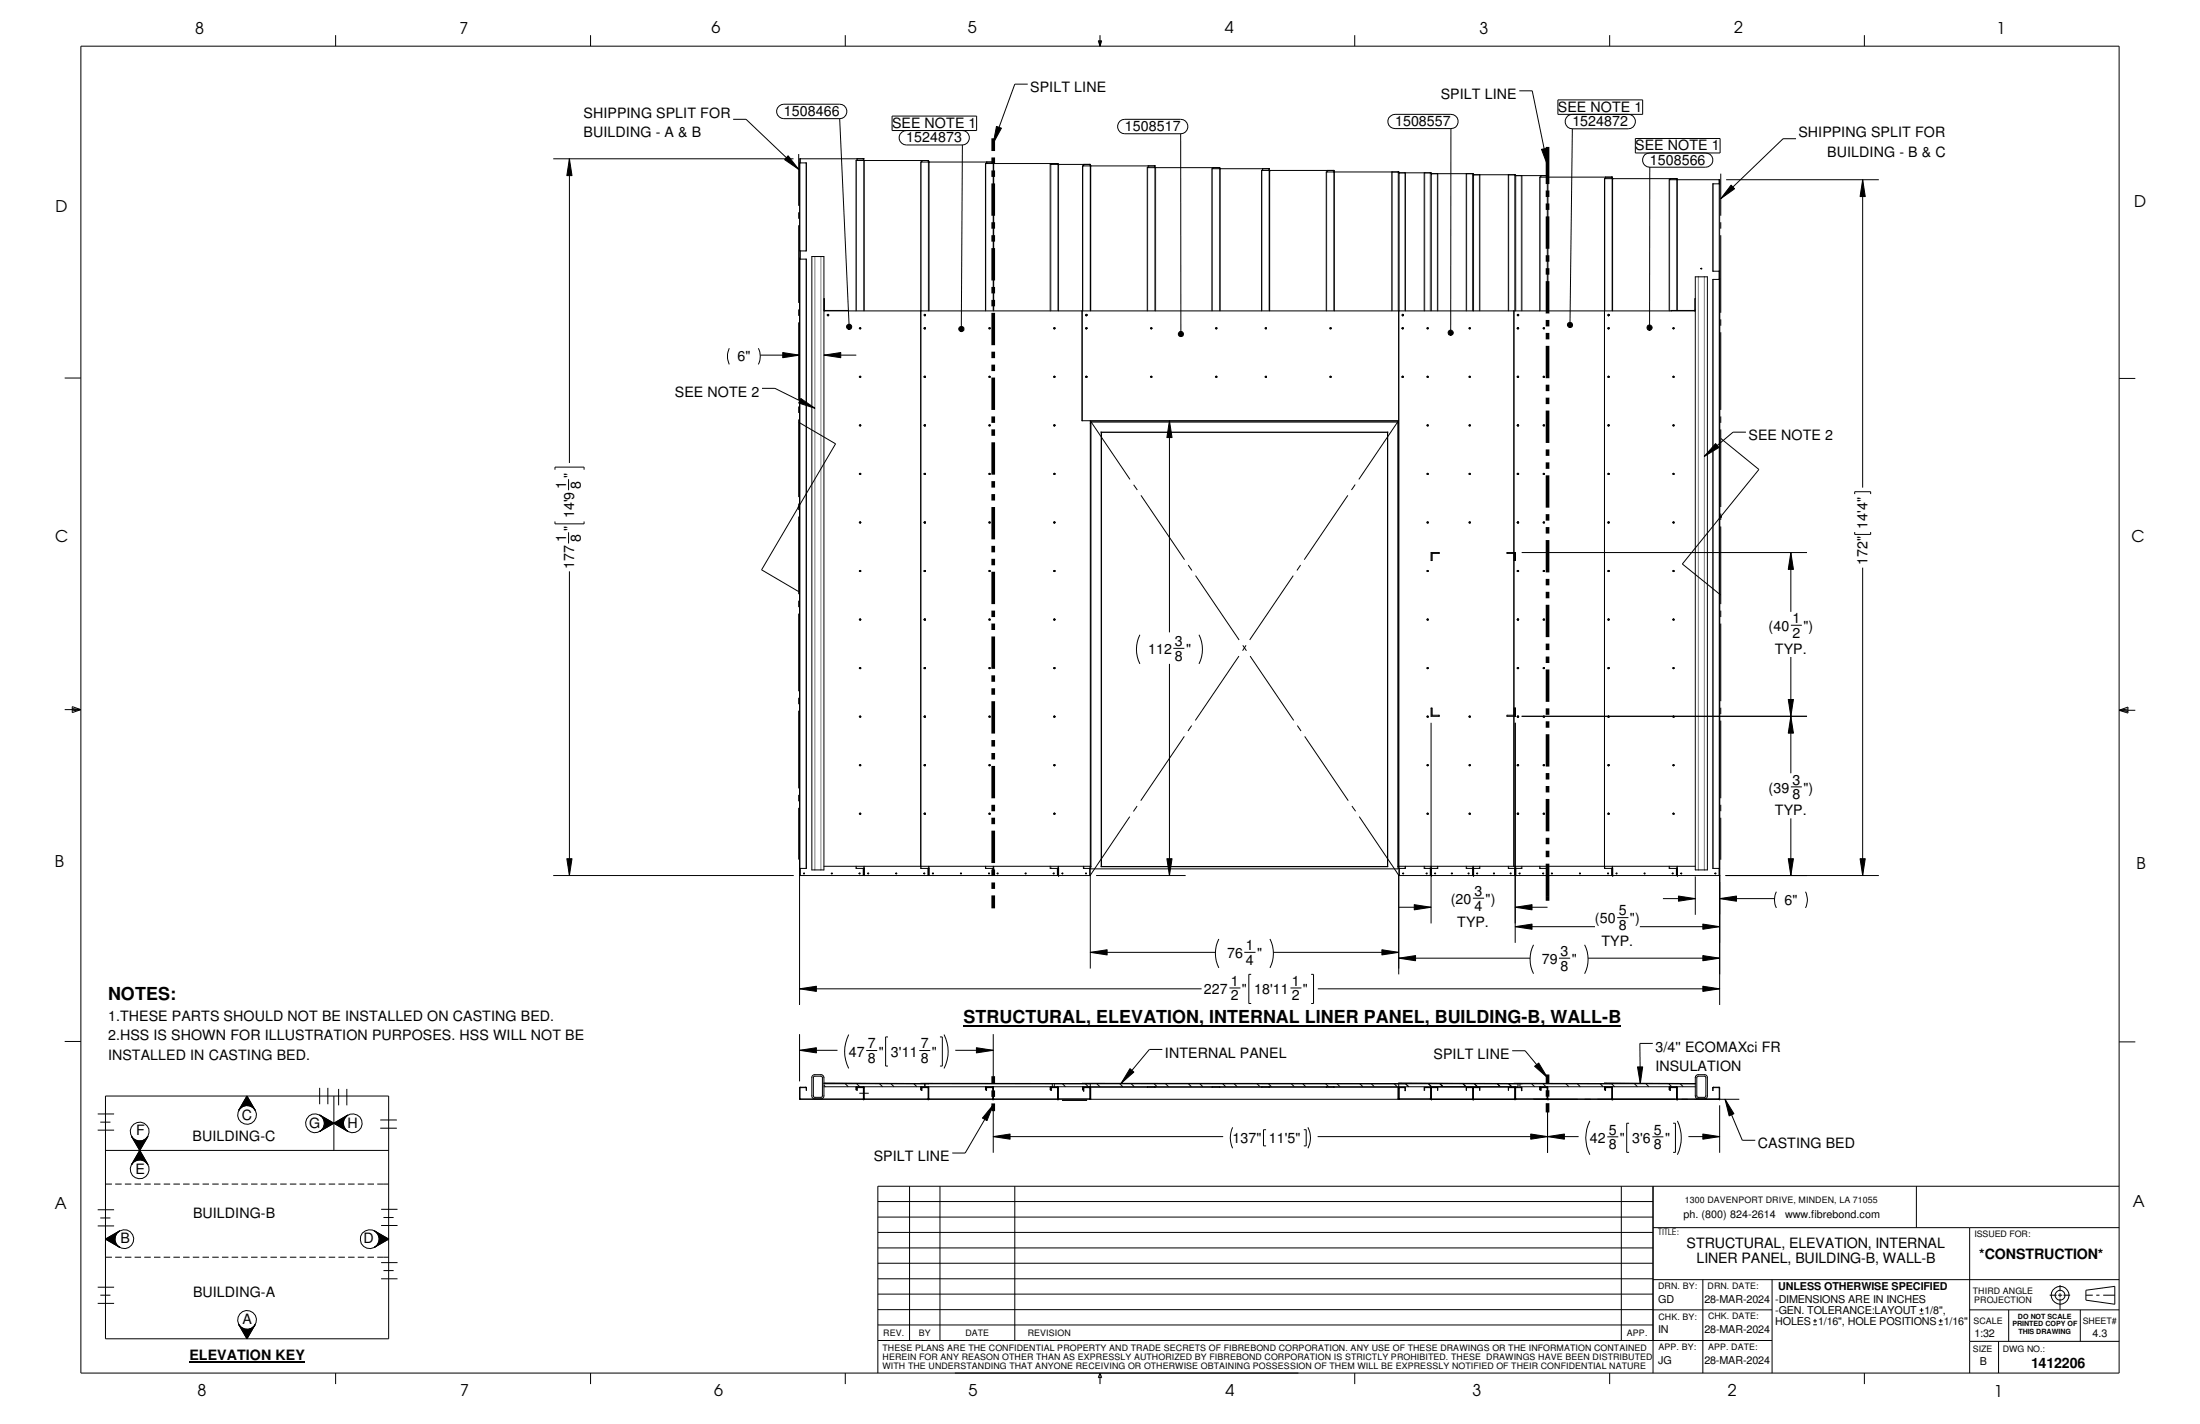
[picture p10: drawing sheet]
<svg xmlns="http://www.w3.org/2000/svg" width="432mm" height="279mm" viewBox="0 0 432 279" stroke-linecap="round" stroke-linejoin="round" font-family="sans-serif">
<g fill="none" stroke="#000" stroke-width=".2">
<path d="M15.9 9.1h400v260.3h-400zM65.9 6.9v2.2M115.9 6.9v2.2M165.9 6.9v2.2M201.7 16.5h-2.5l-4.3 11.6M215.6 8h.6l-.3 1.1zM215.7 8l.2 1.1M215.9 6.9v2.2M216 8l-.1 1.1M265.9 6.9v2.2M298.2 17.8h2.5l3 14.6M305.8 19.6h16.6v2.8h-16.6z"/>
<path d="M315.9 6.9v2.2M365.9 6.9v2.2M108.6 31.2h47.1M111.8 31.2l.5 3.3h-1zM111.8 31.2v59.6M143.9 23.4h2.5l10.4 9.8M153 20.8l.8-.4h11a1.42 1.42 0 0 1 1.4 1.5 1.42 1.42 0 0 1-1.4 1.4h-11a1.41 1.41 0 0 1-1.3-1 1.41 1.41 0 0 1 .5-1.5zM154.7 30.6l2.1 2.6-2.8-1.9zM156.8 30.2v10.2M156.9 32h1.4v17.2h-1.4zM164.8 23.2l1.9 40.9M168.2 31.2v.3"/>
<path d="M169.5 31.2v.3M169.6 31.2h-12.6v.8M169.6 31.5v29.5M175.1 22.8h16.6v2.8h-16.6zM177.9 25.6a1.42 1.42 0 0 0-1.4 1.4 1.42 1.42 0 0 0 1.4 1.4h11a1.42 1.42 0 0 0 1.4-1.4 1.42 1.42 0 0 0-1.4-1.4M180.9 31.5v.3M182.2 31.5v.3M182.3 31.5h-14.3v29.5M182.3 31.8v29.2M188.9 28.4l-.2 36.2M193.6 31.8v.3M194.9 31.8v.3"/>
<path d="M195 31.8h-14.3v138.6h1.6v1.4M195 32.1v28.9M195.6 24.8l1 .3-1.7 3zM206.3 32.1v.2M207.6 32.1v.2M207.7 32.1h-14.3v28.9M207.7 32.3v28.7M207.8 32.3h.1M212.6 32.3v.3M214 32.6v-.3h-7.9v28.7M214 32.6v28.4M219.8 23.7l1-.3h10.9a1.42 1.42 0 0 1 1.4 1.4 1.42 1.42 0 0 1-1.4 1.4h-10.9a1.43 1.43 0 0 1-1.4-.9 1.43 1.43 0 0 1 .4-1.6z"/>
<path d="M225.3 32.6v.3M226.7 32.6v.3M226.7 32.6h-14.2v28.4M226.7 32.9v28.1M231.7 26.2l.1 39.3M238 32.9v.2M239.4 32.9v.2M239.4 32.9h-14.2v28.1M239.4 33.1v27.9M247.8 33.1v.3M249.1 33.1v.3M249.2 33.1h-11.3v27.9"/>
<path d="M249.2 33.4v27.6M249.2 33.4h.1M260.5 33.4v.3M261.8 33.4v.3M261.9 33.4h-14.3v27.6M261.9 33.7v27.3M261.9 33.7h.1M272.6 23.1l.7-.6 .5-.1h11a1.4 1.4 0 0 1 1.4 1.4 1.4 1.4 0 0 1-1.4 1.4h-11a1.4 1.4 0 0 1-1.2-2.1zM273.2 33.7v27.3M274.5 33.7v136.7h1.3v-.4M274.5 33.9h6.4v27.1M274.6 33.7h-14.3v27.3"/>
<path d="M275.8 33.9v27.1M279.5 33.9v27.1M280.9 34.1h8.3l-.1 26.9M281 34.1h.1M282.2 34.1v26.9M284.8 25.2l-.1 40.1M287.8 34.1v26.9M289.1 34.3h8.3M289.2 34.3h.1M290.4 34.3v26.7M296 34.3v26.7M297.4 34.3v26.7"/>
<path d="M297.4 34.5h6.3v.3M298.7 34.5v26.5M302.4 34.5v.3M302.6 29.3l1-.2 .1 3.3zM303.8 34.8v26.2M303.8 34.8h.1M308.6 22.4a1.42 1.42 0 0 0-1.4 1.5 1.42 1.42 0 0 0 1.4 1.4h11a1.42 1.42 0 0 0 1.4-1.4 1.42 1.42 0 0 0-1.4-1.5M308.6 25.2l-.5 38.6M315.1 34.8v.3M316.4 34.8v.3M316.5 34.8h-14.3v26.2M316.5 35.1v25.9"/>
<path d="M316.5 35.1h.1M321 27.2h16.6v2.8h-16.6zM323.8 30a1.4 1.4 0 0 0-1.4 1.4 1.4 1.4 0 0 0 1.4 1.4h11a1.4 1.4 0 0 0 1.4-1.4 1.4 1.4 0 0 0-1.4-1.4M323.8 32.8v31.5M327.8 35.1v.2M329.1 35.1v.2M329.2 35.1h-14.3v135.3h1.6v1.4M329.2 35.3v25.6M337.4 35.3v.8M337.5 36.1h-1.3v17.1h1.3M337.7 34.1v8.2M338.8 35.3h30"/>
<path d="M339.8 36.3l.6 .7-2.7 2zM352.5 27.2h-2.5l-12.3 11.8M365.6 35.3l.5 3.3h-1zM365.6 35.3v60.4M156.8 41.7v1.2M156.8 44.2v15.2M156.9 50.8h1.4v119.6h-1.4M156.9 50.5v146.7M157 49.2v1.6M159.3 50.3h2.4v120.4h-2.4zM161.7 58.6l.1 2.3 4.7 .1M332.7 58.6v2.3l-4.7 .1"/>
<path d="M332.7 54.3h2.4v116.4h-2.4zM333.8 52.7h.3l-.2 .1zM337.4 53.2v1.6M337.5 54.8h-1.3v115.6h1.3M337.7 43.6v1.3M337.7 46.1v15.3M12.7 74.2h3.2M143.1 68.3l-.1 .4a3.5 3.5 0 0 0 .1 2.8M148.8 68.3a3.5 3.5 0 0 1 0 3.2M149.2 69.7h7.7M149.6 76.2h2.5l7.8 3.9M153.6 69.2l3.3 .5-3.3 .5z"/>
<path d="M156.8 60.7v1.3M156.8 63.2v15.3M156.8 79.8v1.2M157.2 78.2l2.7 1.9-3.1-1zM161.7 69.7l3.3-.5v1zM161.7 60.8l.2 .2M161.7 61h171M161.7 69.7h6.4M162.3 61.8l.3-.1v.2l-.1 .1zM162.5 61.7l.1 .1M162.6 61.8l-.1 .2M166.3 63.8a.51 .51 0 0 1 .8 .1 .51 .51 0 0 1-.4 .7v-.5v.5l-.4-.1a.46 .46 0 0 1 0-.7z"/>
<path d="M168.7 73.9l.2-.1 .1 .2h-.3zM168.7 64.4l.2-.1 .1 .2h-.3zM181.4 64.4l.2-.1 .1 .2h-.3zM181.4 73.9l.2-.1 .1 .2h-.3zM181.4 61.8l.2-.1 .1 .2-.2 .1zM181.5 61.7l.2 .1M181.5 64.3v.2M181.5 73.8v.2M181.7 61.8l-.2 .2M188.3 64.2l.4-.2 .5 .3-.1 .6-.4 .2v-.5v.5l-.2-.1a.51 .51 0 0 1-.2-.8zM194.1 73.9l.2-.1 .1 .2h-.3zM194.1 64.4l.2-.1 .1 .2h-.3z"/>
<path d="M206.9 64.3v.2M206.9 73.8v.2M212.4 61v21.5h62.1M213.1 61.7l.3 .1-.1 .1h-.2zM213.2 61.7l.2 .1M213.4 61.8l-.2 .2M225.8 64.4l.3-.1v.2h-.2zM225.8 73.9l.3-.1v.2h-.2zM231.4 65.2a.5 .5 0 0 1 .9 .2 .5 .5 0 0 1-.5 .6v-.5v.5a.48 .48 0 0 1-.5-.3 .48 .48 0 0 1 .1-.5zM248.3 64.4l.2-.1 .1 .2h-.2zM248.3 73.9l.2-.1 .1 .2h-.2zM261 73.9l.2-.1 .1 .2h-.2z"/>
<path d="M261 64.4l.2-.1 .1 .2h-.2zM275.2 61.7l.3 .1-.1 .1h-.2zM275.3 61.7l.2 .1M275.5 61.8l-.2 .2M284.4 64.9a.51 .51 0 0 1 .8 .2 .51 .51 0 0 1-.5 .7v-.5v.5a.51 .51 0 0 1-.4-.3 .51 .51 0 0 1 .1-.6zM297.1 61v47.4M297.8 61.7l.3 .1a.15 .15 0 0 1-.2 .2 .15 .15 0 0 1-.1-.2zM297.9 61.7l.2 .1M297.9 64.3v.2M297.9 73.8v.2M298.1 61.8l-.2 .2M302.9 64.3l.2 .2h-.2z"/>
<path d="M302.9 73.8l.2 .2h-.2zM307.8 63.4a.51 .51 0 0 1 .8 .2 .51 .51 0 0 1-.5 .7v-.5v.5l-.3-.2a.47 .47 0 0 1 0-.7zM315.6 61.7l.2 .1v.1h-.2zM315.7 61.7l.1 .1M315.7 64.3l.1 .1-.1 .1M315.7 64.3l-.1 .1 .1 .1M315.7 73.8l.1 .1-.1 .1M315.7 73.8l-.1 .1 .1 .1M315.8 61.8l-.1 .2M323.4 63.9l.5-.1a.53 .53 0 0 1 .4 .6 .53 .53 0 0 1-.5 .4v-.5v.5a.54 .54 0 0 1-.4-.9zM327.6 61v-25.7h9.9v161.9M332.7 60.8l-.1 .2"/>
<path d="M337.7 62.7v1.2M337.7 65.2v15.2M415.9 74.3h3.2M108.9 92.2v-.5h5.7v.5M111.6 94v2.2M156.6 99.4h.3M156.6 99.3l.3 .3M156.8 82.3v15.2M156.8 98.8v1.3M156.8 82.8l7.2 4.3-14.5 24.7 7.3 4.3M156.9 99.3l-.3 .3M168.7 93l.2-.1 .1 .1-.3 .1z"/>
<path d="M168.7 83.4h.2l.1 .1-.3 .1zM181.4 83.4h.2l.1 .1-.3 .1zM181.4 93l.2-.1 .1 .1-.3 .1zM181.5 83.4v.2M181.5 92.9v.2M194.1 93l.2-.1 .1 .1-.3 .1zM194.1 83.4h.2l.1 .1-.3 .1zM206.9 83.4v.2M206.9 92.9v.2M214 83.1h.1M214.1 82.8h.1M214.1 82.8h60.3"/>
<path d="M214.1 82.8v87.7h60.3v-87.7M216.1 84.8h.1M216.2 84.8v85.3M216.2 84.8h56.1M221.8 94.1l-7.8-11.6v87.9h-1.4v-.4M222.5 95.1l.7 1M223.9 97.2l8.6 12.6M229.5 82.5l.5 3.4h-1zM229.5 82.5v41.6M264.5 97.2l-8.5 12.6M266 95.1l-.7 1M272.3 84.8v85.3"/>
<path d="M272.4 84.8h-.1M274.4 82.8h-.1M274.4 83.1h.1M274.5 82.5l-7.8 11.6M297.9 83.4v.2M297.9 92.9v.2M302.9 83.4l.2 .1-.2 .1zM302.9 92.9l.2 .1-.2 .1zM315.7 83.4h.1l-.1 .2M315.7 83.4h-.1l.1 .2M315.7 92.9l.1 .1-.1 .1M315.7 92.9l-.1 .1 .1 .1"/>
<path d="M336.7 87l.7 .8-2.9 1.7zM337.7 81.7v1.3M337.7 84.2v15.3M337.7 86l7.5 6.1-15 18.6 7.5 6.1M342.7 84.8h-2.6l-5.6 4.7M364 96.9v-.4h3.2v.4M108.9 102.3v.5h5.7v-.5M111.6 104.4v2.2M111.8 112.1v59.7M156.8 101.3v15.3M156.8 117.9v1.2M168.7 112l.2-.1 .1 .2h-.3z"/>
<path d="M168.7 102.5l.2-.1 .1 .2h-.3zM181.4 102.5l.2-.1 .1 .2h-.3zM181.4 112l.2-.1 .1 .2h-.3zM181.5 102.4v.2M181.5 111.9v.2M194.1 112l.2-.1 .1 .2h-.3zM194.1 102.5l.2-.1 .1 .2h-.3zM206.9 102.4v.2M206.9 111.9v.2M233.2 110.9l.7 1M234.7 112.9l8.5 12.7M253.8 112.9l-8.5 12.7"/>
<path d="M255.3 110.9l-.7 1M280.9 108.4h1.5v.2h-1.3v1.4h-.2zM297.2 110h.2v-1.6h-1.6v.2h1.4l-.1 31.7h-1.3v.2h1.6v-1.6h-.2M297.9 102.4v.2M297.9 111.9v.2M298.7 108.4h56M302.9 102.4l.2 .2h-.2zM302.9 111.9l.2 .2h-.2zM315.7 102.4l.1 .1-.1 .1M315.7 102.4l-.1 .1 .1 .1M315.7 111.9l.1 .1-.1 .1M315.7 111.9l-.1 .1 .1 .1"/>
<path d="M337.6 101.4h.3M337.6 101.3l.3 .3M337.7 100.8v1.2M337.7 103.3v15.2M337.7 119.8v1.3M337.9 101.3l-.3 .3M351.5 108.4l.5 3.3h-1zM351.5 108.4v11.7M364 104.4v.5h3.2v-.5M365.6 111.4v60.4M12.7 139.2h3.2M14.2 138.6l1.7 .6-1.7 .6z"/>
<path d="M14.2 139l1.7 .2M15.9 139.2l-1.7 .3M156.8 120.4v15.2M156.8 136.9v1.3M156.8 139.4v15.3M168.7 131.1l.2-.1 .1 .1-.3 .1zM168.7 121.5h.2l.1 .1-.3 .1zM181.4 121.5h.2l.1 .1-.3 .1zM181.4 131.1l.2-.1 .1 .1-.3 .1zM181.5 121.5v.2M181.5 131v.2M194.1 131.1l.2-.1 .1 .1-.3 .1z"/>
<path d="M194.1 121.5h.2l.1 .1-.3 .1zM206.9 121.5v.2M206.9 131v.2M223.7 124.5a6.4 6.4 0 0 0 0 5.8M229.5 130.3v41.5M230.3 127.2h2.2M235.3 124.5a6.4 6.4 0 0 1 0 5.8M243.2 128.7l-8.6 12.7M243.9 126.6l.7 1.1M244.6 126.6l-.7 1.1M245.4 128.7l8.5 12.7M280.9 138.9h.2v1.4h1.3v.2h-1.5z"/>
<path d="M297.9 121.5v.2M297.9 131v.2M302.9 121.5l.2 .1-.2 .1zM302.9 131l.2 .1-.2 .1zM315.7 121.5h.1l-.1 .2M315.7 121.5h-.1l.1 .2M315.7 131l.1 .1-.1 .1M315.7 131l-.1 .1 .1 .1M337.7 122.3v15.3M337.7 138.9v1.2M351 137.2h1l-.5 3.3zM351.5 128.9v22.8"/>
<path d="M351.5 122.7h2.2M415.9 139.4l1.8 .2M415.9 139.4l1.8-.7v1.2zM415.9 139.4h3.2M417.7 139.1l-1.8 .3M156.8 156v1.2M156.8 158.5v10.2M168.7 159.6h.2l.1 .1-.3 .1zM168.7 150.1l.2-.1 .1 .2h-.3zM168.7 140.6l.2-.1 .1 .2h-.3zM181.4 140.6l.2-.1 .1 .2h-.3zM181.4 150.1l.2-.1 .1 .2h-.3z"/>
<path d="M181.4 159.6h.2l.1 .1-.3 .1zM181.5 140.5v.2M181.5 150v.2M181.5 159.6v.2M194.1 159.6h.2l.1 .1-.3 .1zM194.1 150.1l.2-.1 .1 .2h-.3zM194.1 140.6l.2-.1 .1 .2h-.3zM206.9 140.5v.2M206.9 150v.2M206.9 159.6v.2M223.2 158.2l-.7 1M232.5 144.5l-8.6 12.6"/>
<path d="M233.9 142.4l-.7 1M254.6 142.4l.8 1M256.1 144.5l8.5 12.6M265.3 158.2l.8 1M280.9 141.8v39.4M288.3 140.5h.2M297.1 140.5v29.5M297.4 141.8v43.2M297.9 140.5v.2M297.9 150v.2M297.9 159.6v.2M298.7 140.5h56"/>
<path d="M302.9 140.5l.2 .2h-.2zM302.9 159.6l.2 .1-.2 .1zM302.9 150l.2 .2h-.2zM315.7 140.5l.1 .1-.1 .1M315.7 140.5l-.1 .1 .1 .1M315.7 150l.1 .1-.1 .1M315.7 150l-.1 .1 .1 .1M315.7 159.6h.1l-.1 .2M315.7 159.6h-.1l.1 .2M337.7 141.4v15.2M337.7 157.9v1.3M351.5 140.5l.5 3.3h-1z"/>
<path d="M351.5 154.4h2.2M108.6 171.8h47.2M111.3 168.5h1l-.5 3.3zM157 170.4v1.4h50.6v-1.4M157.7 171.3h.2v.1l-.1 .1zM161.7 170h52.3M163.2 171.4l.1-.1 .1 .1zM168 170v.4h1.6v1.4M168.6 171.3h.2v.1l-.1 .1zM169.5 170.4v1.4M169.6 170v1.8M170.3 171.3h.2v.1l-.1 .1z"/>
<path d="M175.8 171.3h.2v.1l-.1 .1zM181.3 171.3h.2v.1l-.1 .1zM182.2 170.4v1.4M182.3 170v1.8M183 171.3h.2v.1l-.1 .1zM188.5 171.3h.2v.1l-.1 .1zM193.4 170v.4h1.6v1.4M194 171.3h.2v.1l-.1 .1zM194.9 170.4v1.4M195 170v1.8M195.7 171.3h.2v.1l-.1 .1zM201.2 171.3h.2v.1l-.1 .1z"/>
<path d="M206.1 170v.4h1.7v1.4M206.7 171.3h.2v.1l-.1 .1zM207.6 170.4v1.4M207.7 170v1.8h6.3M207.8 171.8h.1M208.4 171.3h.2v.1h-.2zM213.1 171.3h.1v.1h-.1zM213.9 170.4v1.4M214 170.4v1.4M214 171.7v18.3M214.1 170.1h.1M215.1 171.8h17.6"/>
<path d="M216.1 170.1h56.3M216.2 170h56.1M221.7 160.2l-7.7 11.6M229 168.5h1l-.5 3.3zM266.8 160.2l7.8 11.6M274.3 170.1h.1M274.5 170h58.2M274.5 171.7v19.5M274.5 178h6.4M274.6 170.4v1.4h6.2v-1.4M275.3 171.4l.2-.1v.1zM277.6 177.5l3.3 .5-3.3 .5z"/>
<path d="M279.5 170v.4h2.7v-.4M279.9 171.4l.2-.1v.1zM280.8 170.4v1.4M280.9 170.4v1.4h16.5M281 171.8h.1M281 170.4v1.4M281.6 171.3h.1l.1 .1h-.2zM284.9 171.3h.1l.1 .1-.2 .1zM287.8 170v.4h2.6v-.4M288.2 171.3l.2 .1-.2 .1zM289.1 170.4v1.4M289.1 176.2h2.2"/>
<path d="M289.1 170v1.8M289.2 171.8h.1M289.2 170.4v1.4M289.9 171.3h.1v.1h-.1zM293.1 171.3h.2v.1l-.1 .1zM296 170v.4h2.7v-.4M296.4 171.3l.2 .1-.1 .1zM297.3 170.4v1.4M297.4 178l3.3-.5v1zM297.4 178h6.3M297.5 170.4v1.4h6.2v-1.4M298.2 171.4l.1-.1 .1 .1z"/>
<path d="M302.2 170v.4h1.6v1.4M302.8 171.4l.1-.1 .1 .1zM303.6 170.4v1.4M303.8 170v1.8h33.7M303.8 171.8h.1M304.5 171.3l.2 .1-.1 .1zM310 171.3l.2 .1-.1 .1zM315.5 171.3h.2v.1l-.1 .1zM316.4 170.4v1.4M316.5 170v1.8M316.5 171.8h.1M317.2 171.3l.2 .1-.1 .1z"/>
<path d="M322.7 171.3l.2 .1-.1 .1zM326.4 176.3h6.3M327.6 170v.4h1.6v1.4M328.2 171.3h.2v.1l-.1 .1zM329.1 170.4v1.4M329.2 170v1.8M329.2 171.8h.1M329.4 175.8l3.3 .5-3.3 .5zM329.9 171.3l.2 .1-.1 .1zM332.7 172v7.5M336.6 171.3h.2v.1l-.1 .1zM337.4 170.4v1.4"/>
<path d="M337.5 176.3l3.3-.5v1zM337.5 176.3h10.8M337.7 160.4v8.3M338.7 171.8h30.1M348.7 175a3.5 3.5 0 0 0 0 3.1M351 168.5h1l-.5 3.3zM351.5 160.6v11.2M354.4 175a3.5 3.5 0 0 1 0 3.1M365.1 168.5h1l-.5 3.3zM156.9 194l3.3-.5v1zM156.9 194h78.9M214 186.9l3.3-.5v1z"/>
<path d="M214 186.9h24.5M239.2 184.2a6.3 6.3 0 0 0 0 5.7M241.3 193.8h2.2M244.2 186.9h2.2M245.6 191.2h-.5v5.7h.5M249.3 184.2a6.3 6.3 0 0 1 0 5.7M249.9 186.9h24.6M253.3 193.8h2.1M257.3 191.2h.5v5.7h-.5M258.7 194h78.8M271.2 186.4l3.3 .5-3.3 .5zM274.5 188l3.3-.5v1z"/>
<path d="M274.5 188h25.8M297.4 181.8l3.3-.5v1zM297.4 181.8h15.7M301 185.4a6.3 6.3 0 0 0 0 5.7M306 188h2.2M311 185.4a6.3 6.3 0 0 1 0 5.7M311.7 188h25.8M317.4 180h2.2M321.9 181.8h15.6M334.2 193.5l3.3 .5-3.3 .5zM334.2 181.3l3.3 .5-3.3 .5zM334.2 187.5l3.3 .5-3.3 .5z"/>
<path d="M12.7 204.3h3.2M19.2 218.6h3.2M20.7 215.1h55.6v47.6h-55.6zM46.9 217.8l1.6-2.7 1.6 2.7M48.5 215.1l1.6 2.7-.4-.5-.9-.4-1 .1-.9 .8zM62.7 218.8l2.8 1.6-2.8 1.6 .6-.5 .4-.8-.2-1zM62.7 213.4v3.3M62.7 218.8l2.8 1.6M64.3 213.4v3.3M65.5 215.1v10.6M66.5 213.7v3.2M68.1 213.7v3.2"/>
<path d="M68.3 218.8l-2.8 1.6M74.6 219.8h3.3M156.9 206.1l3.3-.5v1zM156.9 202.9v9.3M156.9 206.1h7.5M157 213.3l1.3 .1v.5l-.1-.5h-1.2v2.3zM157 215.6h12.5M159.5 211.1l.3-.2h1.5l.4 .3v3.9l-.4 .5h-1.5l-.5-.4v-3.9zM159.6 211.3l.2-.1h1.4l.2 .2v3.7l-.2 .2h-1.4l-.2-.2zM161.7 213.2h136.2v-.6h-91v.6M161.7 212.5l20.6 .1h-20.6M161.7 212.6h44.8v.6"/>
<path d="M161.7 212.9l.3 .3M165.9 212.6l.6 .6M166.6 203a7.3 7.3 0 0 0 0 6.6M168.1 213.2l-.1 .6 .1-.5h1.4v2.3M168.1 212.6l.6 .6M168.3 213.3l-.1 .1v.5l.1-.5h1.2v2.2M168.7 214.5h1.8M169.4 213.3l.1 .1M169.5 215.6h.1M169.5 213.2l.1 2.4M169.5 215.6l-12.5 .1M169.5 215.6l.1 .1"/>
<path d="M169.6 215.6v.1M170 206.1h2.2M172.6 212.6l.6 .6M174.3 203.5h-.5v5.7h.5M174.9 212.6l.6 .6M179.4 212.6l.6 .6M180.4 206.1h2.2M180.7 212.6h95.4zM180.8 213.2l-.1 .6 .1-.5h1.4v2.3M180.9 213.4v.6M180.9 214h.1M180.9 213.4h1.3v2.2"/>
<path d="M181 213.3l-.1 .1M181.5 212.6v.6M182.1 213.3l.1 .1M182.2 215.6h-12.6M182.2 215.6h.1M182.2 213.2l.1 2.4M182.2 215.6l-12.6 .1M182.2 215.6l.1 .1M182.3 215.6v.1M184.5 203.5h.5v5.7h-.5M185.3 203a7.3 7.3 0 0 1 0 6.6M187.5 206.1h7.4"/>
<path d="M191.6 205.6l3.3 .5-3.3 .5zM193.5 213.2l-.1 .6 .1-.5h1.4v2.3M193.7 213.3l-.1 .1v.6l.1-.6h1.2v2.2M194.8 213.3l.1 .1M194.9 215.6h-12.6M194.9 215.6h.1M194.9 213.2l.1 2.4M194.9 216.8l-1.2 3.1-.9-.5zM194.9 215.6l-12.6 .1M194.9 215.6l.1 .1M194.9 202.9v9.3M194.9 216.9v9.3"/>
<path d="M194.9 216.8l-5.5 9.4h-2.5M195 215.6v.1M206.3 213.2l-.2 .1v.5l.1-.5h1.4v2.3M206.4 213.3l-.1 .1v.6l.1-.6h1.2v2.2M207.5 213.3l.1 .1M207.6 215.6h-12.6M207.6 215.6h.1M207.6 213.2l.1 .1 .1 2.3M207.6 215.6l.1 .1M207.6 215.6l-12.6 .1M207.8 215.6h.1M207.8 215.6h6.1"/>
<path d="M207.8 215.6l-.1 .1M208.5 215.9h4.8zM208.5 212.6l.6 .6M212.4 212.6h.1M212.6 213.2l-.1 .6 .1-.5h1.4v2.4M212.8 213.3l-.2 .1v.7l.1-.7h1.2v2.2M213 212.6l.6 .6M213.9 213.3l.1 .1M213.9 215.6h.1M214 213.2v2.5M214 215.6l-6.3 .1M214 215.6h.1"/>
<path d="M214 212.6v.6M214 215.7h60.4M214.1 215.6h.1M215.3 212.6l.6 .6M219.8 212.6l.6 .6M221.8 209.7l.7 .7-2.5 2.2zM222 212.6l.6 .6M225.3 213.2l-.1 .1M225.3 213.3h-.1M226.5 212.6l.6 .6M226.7 213.2v.1M226.7 213.3h.1"/>
<path d="M228.1 205.9h-2.5l-5.6 6.7M228.8 212.6l.6 .6M233.3 212.6l.5 .6M235.5 212.6l.6 .6M237.9 213.3h.1M238 213.2l-.1 .1M239.4 213.3h.1M239.4 213.2v.1M240 212.6l.6 .6M242.2 212.6l.6 .6M246.7 212.6l.6 .6M247.7 213.3h-.1"/>
<path d="M247.7 213.2l-.1 .1M249 212.6l.6 .6M249 213.3h.1M249 213.2l.2 .1M253.4 212.6l.6 .6M255.7 212.6l.6 .6M260.2 212.6l.6 .6M260.4 213.2l-.1 .1M260.4 213.3h-.1M261.7 213.2l.2 .1M261.7 213.3h.1M262.4 212.6l.6 .6"/>
<path d="M266.9 212.6l.6 .6M269.2 212.6l.5 .6M273.6 212.6l.6 .6M274.4 213.4v2.2M274.4 213.3l.1 .1M274.4 213.3h-60.3v2.4M274.4 213.3v2.4M274.4 215.6l.2 .1M274.5 213.4v2.2l-.1 .1M274.5 213.4l.1-.1 1.2 .1v.6v-.6h-1.2v2.3M274.5 212.6v.6M274.5 213.4h.1"/>
<path d="M274.6 215.6h6.2M275.9 212.6l.6 .6M280.4 212.6l.6 .6M280.8 215.6v-2.2h-1.2l-.1 .5v-.5l1.3-.1 .1 .1v-.1h1.3v.6v-.5h-1.3l.1 2.2M280.8 215.6h.1M280.8 215.6l-6.2 .1M280.9 215.6h.1M280.9 215.6h-.1M280.9 215.6h16.5M280.9 213.2v2.5h16.5v-2.5M281 215.6h.1M282.6 212.6l.7 .6"/>
<path d="M287.1 212.6l.6 .6M289.1 215.6h-8.1M289.1 215.6h.1M289.1 213.4l1.3-.1v.6v-.5zM289.1 215.6l-.1 .1M289.1 213.4v-.1l-1.3 .1v.5v-.5h1.3v2.2M289.1 213.4v2.2M289.2 215.6h.1M289.4 212.6l.6 .6M293.9 212.6l.6 .6M296.1 212.6l.6 .6M296.8 206.2h2.5l4.4 5.3"/>
<path d="M297.1 212.6h19.4l-42-.1 24.2 .1M297.3 215.6h-8.1M297.3 215.6h.1M297.3 215.6v-2.2h-1.2l-.1 .5v-.5h2.7v.6l-.1-.6h-1.1v2.3M297.4 215.6l-.1 .1M297.4 215.6h.1M297.4 215.6l.1 .1M297.5 215.6h6.1M300.6 212.6l.6 .6M301.2 209.2l.8-.6 1.7 2.9zM302.3 213.2l-.1 .6 .1-.5h1.4l.1 2.3M302.5 213.3l-.1 .1v.5l.1-.5h1.2l-.1 2.2"/>
<path d="M302.9 212.6l.5 .6M303.6 213.3l.1 .1M303.6 215.6h.1M303.7 213.2l.1 .1v2.3M303.7 215.6l-.1 .1M303.7 215.6h.1M303.7 216.8v9.4M303.8 215.6h.1M307.3 212.6l.6 .6M309.6 212.6l.6 .6M312 219.9a7.3 7.3 0 0 0 0 6.7M314.1 212.6l.6 .6"/>
<path d="M315 213.2l-.1 .6 .1-.5h1.4v2.3M315.2 213.3l-.1 .7v-.6h1.3v2.2M316.3 213.3l.1 .1M316.3 212.6l.6 .6M316.4 215.6h-12.6M316.4 215.6h.1M316.4 213.2l.1 .1v2.3M316.4 215.6l-.1 .1M316.5 215.6h.1M320.8 212.6l.6 .6M321.4 209.3h1l-.5 3.3zM323 212.6l.6 .6"/>
<path d="M324.4 204.7h-2.5v7.9M327.5 212.6l.6 .6M327.7 213.2l-.1 .6 .1-.5h1.4v2.3M327.9 213.3l-.1 .7v-.6h1.3v2.2M329 213.3l.1 .1M329.1 213.2l.1 .1v2.3M329.1 215.6h-12.6M329.1 215.6h.1M329.1 215.6l.1 .1M329.1 215.6l-31.6 .1M329.2 215.7h12.2M329.2 215.6h.1"/>
<path d="M329.2 219.9a7.6 7.6 0 0 1 0 6.7M329.2 215.6v.1M329.8 212.6l.6 .6M332.7 212.6l-17.8-.1 17.8 .1h-34.4v.6h34.4M333 211l.2-.1h1.5l.4 .4v3.9l-.4 .4h-1.5l-.4-.3-.1-3.9zM333.1 211.3l.1-.1h1.4l.2 .1v3.8l-.2 .2h-1.4l-.2-.2zM337.4 215.6h-8.2M337.4 215.6h.1M337.4 215.6v-2.2h-1.2v.6v-.7h1.3v2.3M337.5 215.6l-.1 .1M337.5 215.6h.1M337.5 216.9v9.3"/>
<path d="M338.6 215.7l1.7 2.8-.9 .4zM338.6 215.7l3.4 8h2.5M415.9 204.4h3.2M19.2 237.4h3.2M19.2 221.7h3.2M19.7 220.2h2M19.7 239h2M20.7 232.3h1.3M20.7 225.7h55.6M22.6 232.3h1.3M24.5 232.3h1.3M25.8 223l.4 .4 .9 .5 1-.1 .9-.8-1.6 2.7z"/>
<path d="M25.8 223l1.6 2.7M26.4 232.3h1.3M27.4 225.7l1.6 2.8-.4-.5-.9-.4-1 .1-.5 .3-.4 .5zM27.4 225.7l1.6 2.8M27.4 225.7l-1.6 2.8M28.3 232.3h1.3M29 223l-1.6 2.7M30.2 232.3h1.3M32.1 232.3h1.3M34 232.3h1.3M35.9 232.3h1.3M37.8 232.3h1.3"/>
<path d="M39.8 232.3h1.2M41.7 232.3h1.2M43.6 232.3h1.2M45.5 232.3h1.2M47.4 232.3h1.2M49.3 232.3h1.2M51.2 232.3h1.3M53.1 232.3h1.3M55 232.3h1.3M56.9 232.3h1.3M58.8 232.3h1.3M60.7 232.3h1.3"/>
<path d="M62.6 232.3h1.3M64.5 232.3h1.3M65.5 220.4l2.8-1.6-.4 .3-.5 .9 .1 1.1 .4 .6 .4 .3zM65.5 220.4l-2.8 1.6M65.5 220.4l2.8 1.6M66.4 232.3h1.3M68.3 232.3h1.3M70.2 232.3h1.3M72.1 232.3h1.3M74 232.3h2.3M74.6 221.4h3.3M74.8 237.3h3.2"/>
<path d="M75.3 238.9h2M172.3 235.8h152.1M172.3 238.8h152.1M178.5 232.7v30.3M184.5 232.7v30.3M194.9 223l3.3-.5v1zM194.9 223h45.2M199.2 232.7v30.3M241.9 221.2a4.8 4.8 0 0 0 0 4.1M248.5 221.7h-.5v3.1h.5M255.9 221.7h.5v3.1h-.5M256.7 221.2a4.4 4.4 0 0 1 0 4.1"/>
<path d="M258.6 223h51.2M300.4 222.5l3.3 .5-3.3 .5zM303.7 223l3.3-.5v1zM315.5 223.1h2.1M318.2 232.7v30.3M319.7 220.4h-.4v5.7h.4M324.3 223.1h2.2M324.4 232.7v36.7M328.4 220.4h.4v5.7h-.4M331.4 223h6.1M334.2 222.5l3.3 .5-3.3 .5zM376.1 232.7v8.2"/>
<path d="M415.9 232.7h-243.6v36.7M19.2 252.6h3.2M19.2 240.5h3.2M19.2 255.7h3.2M19.7 254.1h2M20.7 243.1l2.8-1.6-.6 .5-.3 .9 .1 .9 .3 .5 .5 .4zM20.7 246.7h1.3M22.6 246.7h1.3M23.5 241.5l-2.8 1.6 2.8 1.6M24.5 246.7h1.3M26.4 246.7h1.3M28.3 246.7h1.3"/>
<path d="M30.2 246.7h1.3M32.1 246.7h1.3M34 246.7h1.3M35.9 246.7h1.3M37.8 246.7h1.3M39.8 246.7h1.2M41.7 246.7h1.2M43.6 246.7h1.2M45.5 246.7h1.2M46.9 259.9l.4 .5 .8 .4 1.1-.1 .5-.3 .4-.5-1.6 2.8zM46.9 259.9l1.6 2.8 1.6-2.8M47.4 246.7h1.2"/>
<path d="M49.3 246.7h1.2M51.2 246.7h1.3M53.1 246.7h1.3M55 246.7h1.3M56.9 246.7h1.3M58.8 246.7h1.3M60.7 246.7h1.3M62.6 246.7h1.3M64.5 246.7h1.3M66.4 246.7h1.3M68.3 246.7h1.3M70.2 246.7h1.3"/>
<path d="M72.1 246.7h1.3M73.5 241.5l2.8 1.6-2.8 1.6 .6-.5 .3-.9-.1-1zM73.5 241.5l2.8 1.6-2.8 1.6M74 246.7h2.3M74.8 240.5h3.2M74.8 250.9h3.2M74.8 247.7h3.2M75.3 249.3h2M172.3 250.9h152.1M172.3 241.8h152.1M172.3 244.9h152.1M172.3 247.9h152.1"/>
<path d="M172.3 253.9h152.1M172.3 257h152.1M172.3 260h152.1M324.4 257h23.4M324.4 240.9h91.5M324.4 251.1h91.5M334.2 251.1v18.3M347.8 251.1v18.3M355.9 259.9h.7M355.9 259.2h.7M356.2 258.8v.7M376.8 257.8h.7"/>
<path d="M376.8 257h.7M377.1 256.7v.7M380.5 259.9h.8M380.5 259.2h.8M380.9 258.8v.7M386.6 240.9v28.5M386.6 257h29.3M394.3 257v6.2M402.3 254.1h1.3M403.9 254.1h.8M404.3 252.1v1.3M404.3 253.7v.9"/>
<path d="M404.3 254.8v2.2M405 254.1h1.3M408.3 257v6.2M409.4 254.1h1.4M409.4 253.2l5.7-.8v3.5l-5.7-.8zM411.4 254.1h.7M412.8 254.1h2.3M65.9 269.4v2.2M115.9 269.4v2.2M165.9 269.4v2.2M172.3 263h175.5M215.9 269.4l.3 .9h-.6z"/>
<path d="M215.9 269.4v2.2M265.9 269.4v2.2M315.9 269.4v2.2M365.9 269.4v2.2M386.6 263.2h29.3M392.3 263.2v6.2"/>
<circle cx="206.9" cy="73.9" r=".11"/>
<circle cx="206.9" cy="64.4" r=".11"/>
<circle cx="213.2" cy="64.4" r=".11"/>
<circle cx="213.2" cy="73.9" r=".11"/>
<circle cx="238.7" cy="73.9" r=".13"/>
<circle cx="238.7" cy="64.4" r=".13"/>
<circle cx="275.3" cy="73.9" r=".12"/>
<circle cx="275.3" cy="64.4" r=".12"/>
<circle cx="280.2" cy="73.9" r=".12"/>
<circle cx="280.2" cy="64.4" r=".12"/>
<circle cx="288.4" cy="64.4" r=".12"/>
<circle cx="288.4" cy="73.9" r=".12"/>
<circle cx="297.9" cy="74" r=".13"/>
<circle cx="297.9" cy="64.4" r=".13"/>
<circle cx="328.4" cy="73.9" r=".12"/>
<circle cx="328.4" cy="64.4" r=".12"/>
<circle cx="206.9" cy="93" r=".11"/>
<circle cx="206.9" cy="83.5" r=".11"/>
<circle cx="280.2" cy="93" r=".12"/>
<circle cx="280.2" cy="83.5" r=".12"/>
<circle cx="288.4" cy="83.5" r=".12"/>
<circle cx="288.4" cy="93" r=".12"/>
<circle cx="297.9" cy="93" r=".13"/>
<circle cx="297.9" cy="83.5" r=".13"/>
<circle cx="328.4" cy="93" r=".12"/>
<circle cx="328.4" cy="83.5" r=".12"/>
<circle cx="206.9" cy="112" r=".11"/>
<circle cx="206.9" cy="102.5" r=".11"/>
<circle cx="280.2" cy="102.5" r=".12"/>
<circle cx="280.2" cy="112" r=".12"/>
<circle cx="288.4" cy="102.5" r=".12"/>
<circle cx="297.9" cy="102.5" r=".13"/>
<circle cx="297.9" cy="112.1" r=".13"/>
<circle cx="328.4" cy="112" r=".12"/>
<circle cx="328.4" cy="102.5" r=".12"/>
<circle cx="206.9" cy="121.6" r=".11"/>
<circle cx="206.9" cy="131.1" r=".11"/>
<circle cx="280.2" cy="121.6" r=".12"/>
<circle cx="280.2" cy="131.1" r=".12"/>
<circle cx="297.9" cy="131.1" r=".13"/>
<circle cx="297.9" cy="121.6" r=".13"/>
<circle cx="328.4" cy="131.1" r=".12"/>
<circle cx="328.4" cy="121.6" r=".12"/>
<circle cx="206.9" cy="150.1" r=".11"/>
<circle cx="206.9" cy="140.6" r=".11"/>
<circle cx="206.9" cy="159.7" r=".11"/>
<circle cx="280.2" cy="159.7" r=".12"/>
<circle cx="280.2" cy="150.1" r=".12"/>
<circle cx="280.2" cy="140.6" r=".12"/>
<circle cx="288.4" cy="140.6" r=".12"/>
<circle cx="288.4" cy="150.1" r=".12"/>
<circle cx="288.4" cy="159.7" r=".12"/>
<circle cx="297.9" cy="140.6" r=".13"/>
<circle cx="297.9" cy="159.7" r=".13"/>
<circle cx="297.9" cy="150.2" r=".13"/>
<circle cx="328.4" cy="150.1" r=".12"/>
<circle cx="328.4" cy="140.6" r=".12"/>
<circle cx="328.4" cy="159.7" r=".12"/>
<circle cx="48.5" cy="218.8" r="1.84"/>
<circle cx="27.4" cy="229.4" r="1.85"/>
<circle cx="27.4" cy="222" r="1.85"/>
<circle cx="61.8" cy="220.4" r="1.85"/>
<circle cx="69.2" cy="220.4" r="1.84"/>
<circle cx="24.4" cy="243.1" r="1.85"/>
<circle cx="48.5" cy="259" r="1.84"/>
<circle cx="72.6" cy="243.1" r="1.85"/>
<circle cx="404.3" cy="254.2" r=".96"/>
<circle cx="404.4" cy="254.1" r="1.74"/>
</g>
<g fill="none" stroke="#808080" stroke-width=".2">
<path d="M157.1 31.2v140.6M158.2 32v17.2M168.1 31.5v29.5M168.3 31.2v.3M169.5 31.2l-.1 .3M169.5 31.5v29.5M169.7 31.5v29.5M180.8 31.8v29.2M181 31.5v.3M182.1 31.5v.3M182.1 31.5h.1M182.2 31.8v29.2"/>
<path d="M182.4 31.8v29.2M193.5 32.1v28.9M193.7 31.8v.3M194.9 31.8l-.1 .3M194.9 32.1v28.9M195.1 32.1v28.9M206.3 32.3v28.7M206.4 32.1v.2M207.6 32.1l-.1 .2M207.6 32.3v28.7M207.8 32.3v28.7M212.6 32.6v28.4"/>
<path d="M212.8 32.3v.3M213.9 32.3v.3M213.9 32.3h.1M214 32.6v28.4M214.1 32.6v28.4M225.3 32.9v28.1M225.5 32.6v.3M226.6 32.6v.3M226.7 32.9v28.1M226.8 32.9v28.1M238 33.1v27.9M238.2 32.9v.2"/>
<path d="M239.3 32.9v.2M239.4 33.1v27.9M239.5 33.1v27.9M247.7 33.4v27.6M247.9 33.1v.3M249 33.1v.3M249 33.4v27.6M249.2 33.4v27.6M260.4 33.7v27.3M260.6 33.4v.3M261.7 33.4v.3M261.7 33.7v27.3"/>
<path d="M261.9 33.7v27.3M273.3 33.7v27.3M274.4 33.7v27.3M274.7 33.9v27.1M275.7 33.9v27.1M279.7 33.9v27.1M280.8 33.9l-.1 27.1M281 34.1v26.9M282.1 34.1v26.9M287.9 34.1v26.9M289.1 34.1l-.1 26.9M289.3 34.3l-.1 26.7"/>
<path d="M290.4 34.3v26.7M296.1 34.3v26.7M297.3 34.3v26.7M297.6 34.5l-.1 26.5M298.6 34.5v26.5M302.3 34.8v26.2M302.5 34.5v.3M303.6 34.5v.3M303.7 34.8v26.2M303.8 34.8v26.2M315 35.1v25.9M315.2 34.8v.3"/>
<path d="M316.4 34.8l-.1 .3M316.4 35.1v25.9M316.5 35.1v25.9M327.7 35.3v25.7M327.9 35.1v.2M329.1 35.3v25.6M329.1 35.1l-.1 .2M329.2 35.3v25.6M336.3 36.1v17.1M337.4 35.3v136.5M158.2 50.8v119.6M159.9 50.3v120.4"/>
<path d="M161.1 50.3v120.4M333.3 54.3v116.4M334.5 54.3v116.4M336.3 54.8v115.6M214 82.5h60.5M214 82.8h.1M274.4 82.8h.1M168.1 170v.4M169.4 170.4v1.4M169.5 170v.4M169.7 170v1.8M180.8 170v.4"/>
<path d="M182.1 170.4v1.4M182.2 170v.4M182.4 170v1.8M193.5 170v.4M194.8 170.4v1.4M194.9 170v.4M195.1 170v1.8M206.3 170v.4M207.5 170.4v1.4M207.6 170v.4M207.8 170v1.8M212.8 170v.4"/>
<path d="M213.9 170v1.8M214.2 170.1v-87.3h60.1v87.3M216.1 170.1v-85.3h56.3v85.3M274.7 170v1.8M275.7 170v.4M279.7 170v.4M280.7 170v1.8M281 170v1.8M282.1 170v.4M287.9 170v.4M289 170v1.8M289.2 170v1.8"/>
<path d="M290.4 170v.4M296.1 170v.4M297.3 170v1.8M297.5 170v1.8M298.6 170v.4M302.3 170v.4M303.6 170.4v1.4M303.7 170v.4M303.8 170v1.8M315 170v.4M316.3 170.4v1.4M316.4 170v.4"/>
<path d="M316.5 170v1.8M327.7 170v.4M329 170.4v1.4M329.1 170v.4M329.2 170v1.8M156.9 215.6h.1M156.9 213.4h.1M157.1 213.3v.1M157.1 215.6v.1M158.2 213.3v.1M158.2 213.4h.1M168 213.3h.1"/>
<path d="M168.1 213.2v.1M168.2 213.4h.1M168.3 213.3v.1M169.4 213.3v.1M169.4 215.6v.1M169.5 215.6h.1M169.5 213.4h.1M169.5 213.2v.1M169.5 213.3h.1M169.7 215.6v.1M180.7 213.3h.1M180.8 213.2v.1"/>
<path d="M180.9 213.4h.1M181 213.3v.1M182.1 213.3v.1M182.1 215.6v.1M182.2 215.6h.1M182.2 213.4h.1M182.2 213.2v.1M182.2 213.3h.1M182.4 215.6v.1M193.4 213.3h.1M193.5 213.2v.1M193.6 213.4h.1"/>
<path d="M193.7 213.3v.1M194.8 213.3v.1M194.8 215.6v.1M194.9 215.6h.1M194.9 213.4h.1M194.9 213.2v.1M194.9 213.3h.1M195.1 215.6v.1M206.1 213.4h.1M206.3 213.2v.1M206.3 213.4h.1M206.4 213.3v.1"/>
<path d="M207.5 213.3v.1M207.5 215.6v.1M207.6 215.6h.1M207.6 213.4h.1M207.6 213.2v.1M207.8 215.6v.1M212.5 213.3h.1M212.6 213.2v.1M212.6 213.4h.1M212.8 213.3v.1M213.9 213.3v.1M213.9 215.6v.1"/>
<path d="M213.9 213.4h.1M213.9 215.6h.1M214 213.2v.1M214 215.6h.1M214 213.3h.1M225.3 213.2v.1M226.7 213.2v.1M238 213.2v.1M239.4 213.2v.1M247.7 213.2v.1M249 213.2v.1M260.4 213.2v.1"/>
<path d="M261.7 213.2v.1M274.4 215.6h.1M274.4 213.4h.2M274.5 215.6h.1M274.7 213.3v.1M274.7 215.6v.1M275.7 213.3v.1M275.8 213.4h.1M279.5 213.4h.1M279.7 213.3v.1M280.7 213.3v.1M280.7 215.6v.1"/>
<path d="M280.8 213.4h.1M280.8 215.6h.1M280.9 215.6h.1M280.9 213.3h16.5M281 213.3v.1M281 215.6v.1M282.1 213.3v.1M282.2 213.4h.1M287.8 213.4h.1M287.9 213.3v.1M289 213.3v.1M289 215.6v.1"/>
<path d="M289.1 215.6h.1M289.1 213.4h.1M289.2 213.3v.1M289.2 215.6v.1M290.4 213.3v.1M290.4 213.4h.1M296 213.4h.1M296.1 213.3v.1M297.3 213.3v.1M297.3 215.6v.1M297.3 215.6h.1M297.3 213.4h.2"/>
<path d="M297.4 215.6h.1M297.5 213.3v.1M297.5 215.6v.1M298.6 213.3v.1M298.6 213.4h.1M302.2 213.3h.1M302.3 213.2v.1M302.4 213.4h.1M302.5 213.3v.1M303.6 213.3v.1M303.6 215.6v.1M303.7 213.2v.1"/>
<path d="M303.7 213.4h.1M303.7 215.6h.1M303.7 213.3h.1M303.8 215.6v.1M314.9 213.3h.1M315 213.2v.1M315.1 213.4h.1M315.2 213.3v.1M316.3 213.3v.1M316.3 215.6v.1M316.4 213.2v.1M316.4 215.6h.1"/>
<path d="M316.4 213.4h.1M316.4 213.3h.1M316.5 215.6v.1M327.6 213.3h.1M327.7 213.2v.1M327.8 213.4h.1M327.9 213.3v.1M329 213.3v.1M329 215.6v.1M329.1 213.2v.1M329.1 215.6h.1M329.1 213.4h.1"/>
<path d="M329.1 213.3h.1M329.2 215.6v.1M336.2 213.4h.1M336.3 213.3v.1M337.4 213.3v.1M337.4 215.6v.1M337.4 215.6h.1M337.4 213.4h.1"/>
</g>
<g fill="none" stroke="#000" stroke-width=".72" stroke-linecap="butt">
<path d="M194.9 27.1v2.5M194.9 30.9v1.3M194.9 33.4v1.3M194.9 36v6.3M303.7 28.8v7.3M303.7 37.4v1.2M303.7 39.9v1.3M194.9 43.6v1.3M194.9 46.1v1.3M194.9 48.7v6.3M194.9 56.3v1.3M194.9 58.8v1.3"/>
<path d="M303.7 42.5v6.3M303.7 50.1v1.2M303.7 52.6v1.3M303.7 55.2v6.3M194.9 61.4v6.3M194.9 69v1.3M194.9 71.5v1.3M194.9 74.1v6.3M303.7 62.8v1.2M303.7 65.3v1.3M303.7 67.9v6.3M303.7 75.5v1.2"/>
<path d="M303.7 78v1.3M194.9 81.7v1.3M194.9 84.2v1.3M194.9 86.8v6.3M194.9 94.4v1.3M194.9 96.9v1.3M194.9 99.5v6.3M303.7 80.6v6.3M303.7 88.2v1.3M303.7 90.7v1.3M303.7 93.3v6.3M194.9 107.1v1.3"/>
<path d="M194.9 109.6v1.3M194.9 112.2v6.3M194.9 119.8v1.3M303.7 100.9v1.3M303.7 103.4v1.3M303.7 106v6.3M303.7 113.6v1.3M303.7 116.1v1.3M303.7 118.7v6.3M194.9 122.3v1.3M194.9 124.9v6.3M194.9 132.5v1.3"/>
<path d="M194.9 135v1.3M194.9 137.6v6.3M303.7 126.3v1.3M303.7 128.8v1.3M303.7 131.4v6.3M303.7 139v1.3M194.9 145.2v1.3M194.9 147.7v1.3M194.9 150.3v6.3M194.9 157.9v1.3M303.7 141.5v1.3M303.7 144.1v6.3"/>
<path d="M303.7 151.7v1.3M303.7 154.2v1.3M303.7 156.8v6.3M194.9 160.4v1.3M194.9 163v6.3M194.9 170.6v1.3M194.9 173.1v1.3M194.9 175.7v2.5M303.7 164.4v1.3M303.7 166.9v1.3M303.7 169.5v7.2M194.9 211.2v1.5"/>
<path d="M194.9 214v1.2M194.9 216.5v1.5M303.7 210.8v1.8M303.7 213.9v1.3M303.7 216.5v1.8"/>
</g>
<g fill="#000">
<path d="M111.8 31.2l.5 3.3h-1zM154.7 30.6l2.1 2.6-2.8-1.9zM195.6 24.8l1 .3-1.7 3zM302.6 29.3l1-.2 .1 3.3zM339.8 36.3l.6 .7-2.7 2zM365.6 35.3l.5 3.3h-1zM153.6 69.2l3.3 .5-3.3 .5zM161.7 69.7l3.3-.5v1zM157.2 78.2l2.7 1.9-3.1-1zM229.5 82.5l.5 3.4h-1zM336.7 87l.7 .8-2.9 1.7zM351.5 108.4l.5 3.3h-1z"/>
<path d="M351.5 140.5l.5 3.3h-1zM351 137.2h1l-.5 3.3zM111.3 168.5h1l-.5 3.3zM229 168.5h1l-.5 3.3zM277.6 177.5l3.3 .5-3.3 .5zM297.4 178l3.3-.5v1zM329.4 175.8l3.3 .5-3.3 .5zM337.5 176.3l3.3-.5v1zM351 168.5h1l-.5 3.3zM365.1 168.5h1l-.5 3.3zM156.9 194l3.3-.5v1zM214 186.9l3.3-.5v1z"/>
<path d="M274.5 188l3.3-.5v1zM271.2 186.4l3.3 .5-3.3 .5zM297.4 181.8l3.3-.5v1zM334.2 193.5l3.3 .5-3.3 .5zM334.2 181.3l3.3 .5-3.3 .5zM334.2 187.5l3.3 .5-3.3 .5zM156.9 206.1l3.3-.5v1zM194.9 216.8l-1.2 3.1-.9-.5zM191.6 205.6l3.3 .5-3.3 .5zM221.8 209.7l.7 .7-2.5 2.2zM301.2 209.2l.8-.6 1.7 2.9zM321.4 209.3h1l-.5 3.3z"/>
<path d="M338.6 215.7l1.7 2.8-.9 .4zM194.9 223l3.3-.5v1zM300.4 222.5l3.3 .5-3.3 .5zM303.7 223l3.3-.5v1zM334.2 222.5l3.3 .5-3.3 .5z"/>
<path d="M166.3 63.8a.51 .51 0 0 1 .8 .1 .51 .51 0 0 1-.4 .7v-.5v.5l-.4-.1a.46 .46 0 0 1 0-.7z" fill-rule="evenodd"/>
<path d="M188.3 64.2l.4-.2 .5 .3-.1 .6-.4 .2v-.5v.5l-.2-.1a.51 .51 0 0 1-.2-.8z" fill-rule="evenodd"/>
<path d="M231.4 65.2a.5 .5 0 0 1 .9 .2 .5 .5 0 0 1-.5 .6v-.5v.5a.48 .48 0 0 1-.5-.3 .48 .48 0 0 1 .1-.5z" fill-rule="evenodd"/>
<path d="M284.4 64.9a.51 .51 0 0 1 .8 .2 .51 .51 0 0 1-.5 .7v-.5v.5a.51 .51 0 0 1-.4-.3 .51 .51 0 0 1 .1-.6z" fill-rule="evenodd"/>
<path d="M307.8 63.4a.51 .51 0 0 1 .8 .2 .51 .51 0 0 1-.5 .7v-.5v.5l-.3-.2a.47 .47 0 0 1 0-.7z" fill-rule="evenodd"/>
<path d="M323.4 63.9l.5-.1a.53 .53 0 0 1 .4 .6 .53 .53 0 0 1-.5 .4v-.5v.5a.54 .54 0 0 1-.4-.9z" fill-rule="evenodd"/>
<path d="M48.5 215.1l1.6 2.7-.4-.5-.9-.4-1 .1-.9 .8z" fill-rule="evenodd"/>
<path d="M62.7 218.8l2.8 1.6-2.8 1.6 .6-.5 .4-.8-.2-1z" fill-rule="evenodd"/>
<path d="M27.4 225.7l1.6 2.8-.4-.5-.9-.4-1 .1-.5 .3-.4 .5z" fill-rule="evenodd"/>
<path d="M25.8 223l.4 .4 .9 .5 1-.1 .9-.8-1.6 2.7z" fill-rule="evenodd"/>
<path d="M65.5 220.4l2.8-1.6-.4 .3-.5 .9 .1 1.1 .4 .6 .4 .3z" fill-rule="evenodd"/>
<path d="M20.7 243.1l2.8-1.6-.6 .5-.3 .9 .1 .9 .3 .5 .5 .4z" fill-rule="evenodd"/>
<path d="M73.5 241.5l2.8 1.6-2.8 1.6 .6-.5 .3-.9-.1-1z" fill-rule="evenodd"/>
<path d="M46.9 259.9l.4 .5 .8 .4 1.1-.1 .5-.3 .4-.5-1.6 2.8z" fill-rule="evenodd"/>
</g>
<path d="M37.2 267.3h22.7" fill="none" stroke="#000" stroke-width=".3"/>
<path d="M189.1 201.3h129.1" fill="none" stroke="#000" stroke-width=".38"/>
<g font-size="3.5">
<text x="21.2" y="196.3">NOTES:</text>
<text x="189.1" y="200.7">STRUCTURAL, ELEVATION, INTERNAL LINER PANEL, BUILDING-B, WALL-B</text>
</g>
<g font-size="3.2">
<text x="38.3" y="6.6">8</text>
<text x="90.2" y="6.7">7</text>
<text x="139.7" y="6.5">6</text>
<text x="190" y="6.5">5</text>
<text x="240.4" y="6.6">4</text>
<text x="290.4" y="6.7">3</text>
<text x="340.4" y="6.5">2</text>
<text x="391.8" y="6.7">1</text>
<text x="10.9" y="41.5">D</text>
<text x="418.8" y="40.7">D</text>
<text x="10.8" y="106.3">C</text>
<text x="418.3" y="106.4">C</text>
<text x="10.8" y="170.2">B</text>
<text x="419.4" y="170.6">B</text>
<text x="10.8" y="237.2">A</text>
<text x="418.6" y="236.7">A</text>
<text x="38.8" y="273.8">8</text>
<text x="90.3" y="273.8">7</text>
<text x="140.2" y="273.8">6</text>
<text x="190.1" y="273.9">5</text>
<text x="240.5" y="273.8">4</text>
<text x="289" y="273.9">3</text>
<text x="339.1" y="273.9">2</text>
<text x="391.3" y="274.1">1</text>
</g>
<g font-size="2.8">
<text x="114.6" y="23.1">SHIPPING SPLIT FOR</text>
<text x="153.8" y="22.8">1508466</text>
<text x="202.2" y="18.1">SPILT LINE</text>
<text x="282.8" y="19.4">SPILT LINE</text>
<text x="305.8" y="22">SEE NOTE 1</text>
<text x="114.6" y="26.9">BUILDING - A &amp; B</text>
<text x="175.1" y="25.1">SEE NOTE 1</text>
<text x="177.9" y="27.9">1524873</text>
<text x="220.8" y="25.8">1508517</text>
<text x="273.8" y="24.8">1508557</text>
<text x="308.6" y="24.8">1524872</text>
<text x="321" y="29.5">SEE NOTE 1</text>
<text x="353" y="26.9">SHIPPING SPLIT FOR</text>
<text x="323.8" y="32.3">1508566</text>
<text x="358.6" y="30.7">BUILDING - B &amp; C</text>
<text x="144.7" y="70.9">6&quot;</text>
<text x="132.5" y="77.8">SEE NOTE 2</text>
<text x="343.2" y="86.4">SEE NOTE 2</text>
<text x="111.1" y="95.9" transform="rotate(-90 111.1 95.9)">1</text>
<text x="112.7" y="93.7" transform="rotate(-90 112.7 93.7)">&quot;</text>
<text x="114" y="95.9" transform="rotate(-90 114 95.9)">8</text>
<text x="112.7" y="101.7" transform="rotate(-90 112.7 101.7)">14'9</text>
<text x="111.1" y="106.3" transform="rotate(-90 111.1 106.3)">1</text>
<text x="112.7" y="104.1" transform="rotate(-90 112.7 104.1)">&quot;</text>
<text x="114" y="106.3" transform="rotate(-90 114 106.3)">8</text>
<text x="366.5" y="103.8" transform="rotate(-90 366.5 103.8)">14'4&quot;</text>
<text x="112.7" y="111.6" transform="rotate(-90 112.7 111.6)">177</text>
<text x="366.5" y="110.9" transform="rotate(-90 366.5 110.9)">172&quot;</text>
<text x="347.1" y="123.9">(40</text>
<text x="351.8" y="125.1">2</text>
<text x="351.8" y="122.3">1</text>
<text x="353.9" y="123.9">&quot;)</text>
<text x="225.3" y="128.4">112</text>
<text x="230.6" y="126.8">3</text>
<text x="230.6" y="129.7">8</text>
<text x="232.8" y="128.4">&quot;</text>
<text x="348.4" y="128.3">TYP.</text>
<text x="347.1" y="155.5">(39</text>
<text x="351.8" y="154">3</text>
<text x="353.9" y="155.5">&quot;)</text>
<text x="348.4" y="160">TYP.</text>
<text x="351.8" y="156.8">8</text>
<text x="284.7" y="177.4">(20</text>
<text x="289.4" y="178.7">4</text>
<text x="289.4" y="175.8">3</text>
<text x="291.6" y="177.4">&quot;)</text>
<text x="317.7" y="179.6">5</text>
<text x="350.3" y="177.5">6&quot;</text>
<text x="286" y="181.8">TYP.</text>
<text x="313.1" y="181.2">(50</text>
<text x="314.3" y="185.6">TYP.</text>
<text x="317.7" y="182.5">8</text>
<text x="319.9" y="181.2">&quot;)</text>
<text x="240.8" y="188">76</text>
<text x="244.5" y="189.3">4</text>
<text x="244.5" y="186.4">1</text>
<text x="246.7" y="188">&quot;</text>
<text x="302.6" y="189.2">79</text>
<text x="306.3" y="190.5">8</text>
<text x="306.3" y="187.6">3</text>
<text x="308.5" y="189.2">&quot;</text>
<text x="236.3" y="195">227</text>
<text x="241.6" y="196.3">2</text>
<text x="241.6" y="193.4">1</text>
<text x="243.8" y="195">&quot;</text>
<text x="246.2" y="195">18'11</text>
<text x="253.6" y="193.4">1</text>
<text x="253.6" y="196.3">2</text>
<text x="255.7" y="195">&quot;</text>
<text x="21.2" y="200.3">1.THESE PARTS SHOULD NOT BE INSTALLED ON CASTING BED.</text>
<text x="21.2" y="204.1">2.HSS IS SHOWN FOR ILLUSTRATION PURPOSES. HSS WILL NOT BE</text>
<text x="21.2" y="207.9">INSTALLED IN CASTING BED.</text>
<text x="166.6" y="207.3">47</text>
<text x="170.3" y="205.7">7</text>
<text x="170.3" y="208.6">8</text>
<text x="172.5" y="207.3">&quot;</text>
<text x="174.9" y="207.3">3'11</text>
<text x="180.7" y="205.7">7</text>
<text x="180.7" y="208.6">8</text>
<text x="182.9" y="207.3">&quot;</text>
<text x="228.6" y="207.6">INTERNAL PANEL</text>
<text x="281.4" y="207.8">SPILT LINE</text>
<text x="324.9" y="206.3">3/4'' ECOMAXci FR</text>
<text x="324.9" y="210.1">INSULATION</text>
<text x="47.5" y="219.7">C</text>
<text x="60.7" y="221.4">G</text>
<text x="68.2" y="221.4">H</text>
<text x="26.7" y="222.8">F</text>
<text x="37.8" y="223.9">BUILDING-C</text>
<text x="171.5" y="227.8">SPILT LINE</text>
<text x="241.9" y="224.2">137&quot; 11'5&quot;</text>
<text x="312" y="224.2">42</text>
<text x="315.8" y="222.6">5</text>
<text x="315.8" y="225.5">8</text>
<text x="317.9" y="224.2">&quot;</text>
<text x="320.3" y="224.2">3'6</text>
<text x="324.6" y="222.6">5</text>
<text x="324.6" y="225.5">8</text>
<text x="326.8" y="224.2">&quot;</text>
<text x="345" y="225.3">CASTING BED</text>
<text x="26.6" y="230.3">E</text>
<text x="37.9" y="239.1">BUILDING-B</text>
<text x="23.6" y="243.8">B</text>
<text x="71.4" y="243.8">D</text>
<text x="331" y="244.9">STRUCTURAL, ELEVATION, INTERNAL</text>
<text x="333" y="247.7">LINER PANEL, BUILDING-B, WALL-B</text>
<text x="388.5" y="247.1">*CONSTRUCTION*</text>
<text x="37.9" y="254.5">BUILDING-A</text>
<text x="47.6" y="259.8">A</text>
<text x="37.2" y="266.8">ELEVATION KEY</text>
<text x="398.7" y="268.4">1412206</text>
</g>
<g font-size="2.1">
<text x="330.4" y="239">ph. (800) 824-2614</text>
<text x="350.4" y="239">www.fibrebond.com</text>
<text x="325.5" y="255.7">GD</text>
<text x="334.5" y="255.7">28-MAR-2024</text>
<text x="348.4" y="255.7">-DIMENSIONS ARE IN INCHES</text>
<text x="348.4" y="257.8">-GEN. TOLERANCE:LAYOUT</text>
<text x="349" y="253.2">UNLESS OTHERWISE SPECIFIED</text>
<text x="377.7" y="257.8">1/8&quot;,</text>
<text x="325.5" y="261.6">IN</text>
<text x="334.5" y="261.6">28-MAR-2024</text>
<text x="348.4" y="259.9">HOLES 1/16&quot;, HOLE POSITIONS 1/16&quot;</text>
<text x="387.6" y="262.4">1:32</text>
<text x="410.7" y="262.4">4.3</text>
<text x="325.5" y="267.6">JG</text>
<text x="334.5" y="267.6">28-MAR-2024</text>
<text x="388.6" y="267.9">B</text>
</g>
<g font-size="1.7">
<text x="330.7" y="236.1">1300 DAVENPORT DRIVE, MINDEN, LA 71055</text>
<text x="325.5" y="242.4">TITLE:</text>
<text x="387.5" y="242.7">ISSUED FOR:</text>
<text x="325.5" y="252.9">DRN. BY:</text>
<text x="335.2" y="252.9">DRN. DATE:</text>
<text x="387.2" y="254">THIRD ANGLE</text>
<text x="387.5" y="255.7">PROJECTION</text>
<text x="173.4" y="262.2">REV.</text>
<text x="180.3" y="262.2">BY</text>
<text x="189.5" y="262.2">DATE</text>
<text x="201.7" y="262.2">REVISION</text>
<text x="319.3" y="262.2">APP.</text>
<text x="325.5" y="258.9">CHK. BY:</text>
<text x="335.2" y="258.9">CHK. DATE:</text>
<text x="387.3" y="259.7">SCALE</text>
<text x="408.8" y="259.8">SHEET#</text>
<text x="173.2" y="268.6">WITH THE UNDERSTANDING THAT ANYONE RECEIVING OR OTHERWISE OBTAINING POSSESSION OF THEM WILL BE EXPRESSLY NOTIFIED OF THEIR CONFIDENTIAL NATURE</text>
<text x="173.2" y="266.8">HEREIN FOR ANY REASON OTHER THAN AS EXPRESSLY AUTHORIZED BY FIBREBOND CORPORATION IS STRICTLY PROHIBITED. THESE DRAWINGS HAVE BEEN DISTRIBUTED</text>
<text x="173.2" y="265">THESE PLANS ARE THE CONFIDENTIAL PROPERTY AND TRADE SECRETS OF FIBREBOND CORPORATION. ANY USE OF THESE DRAWINGS OR THE INFORMATION CONTAINED</text>
<text x="325.5" y="264.9">APP. BY:</text>
<text x="335.2" y="264.8">APP. DATE:</text>
<text x="387.2" y="265.3">SIZE</text>
<text x="393.1" y="265.3">DWG NO.:</text>
</g>
<g font-size="1.4">
<text x="395" y="260.2">PRINTED COPY OF</text>
<text x="396.1" y="258.8">DO NOT SCALE</text>
<text x="396.2" y="261.7">THIS DRAWING</text>
</g>
</svg>
